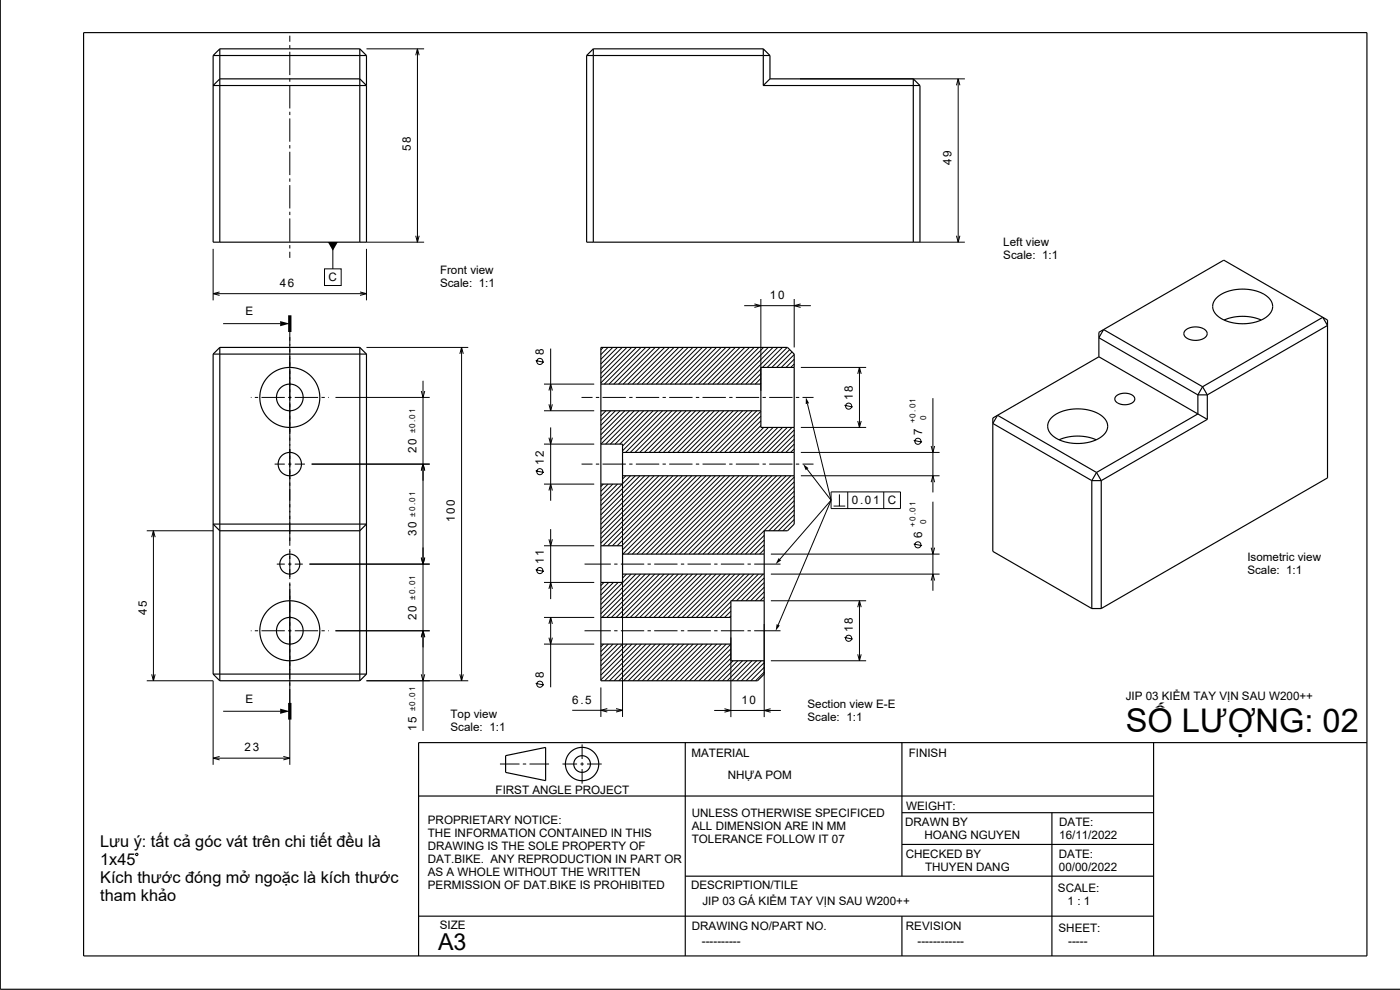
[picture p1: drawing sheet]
<svg xmlns="http://www.w3.org/2000/svg" width="420mm" height="297mm" viewBox="0 0 420 297" stroke-linecap="round" stroke-linejoin="round" font-family="sans-serif">
<g fill="none" stroke="#000" stroke-width=".3">
<path d="M86.9 10.7v1.8M86.9 13.5v1M86.9 15.5v7M109.9 14.7h17.3M124.7 16.6l.5-1.9 .6 1.9M125.2 14.7v58M86.9 23.5v1M86.9 25.5v7M86.9 33.5v1M86.9 35.5v7M240 23.7h49.5M286.9 25.6l.6-1.9 .5 1.9"/>
<path d="M287.5 23.7v49M86.9 43.5v1M86.9 45.5v7M86.9 53.5v1M86.9 55.5v7M63.9 74.7v15.4M86.9 63.5v1M86.9 65.5v7M86.9 73.5v1M86.9 75.5v1.9M99.9 72.6v8.1M109.9 72.7h17.3"/>
<path d="M109.9 74.7v15.4M124.7 70.7l.5 2 .6-2M276 72.7h13.5M286.9 70.7l.6 2 .5-2M63.9 88.1h46M65.9 87.6l-2 .5 2 .5M66.9 97.1h17.1M86.9 99.6v64.1M97.4 80.7h5v5h-5zM108 87.6l1.9 .5-1.9 .5M223.3 91.7h20M226.3 91.2l2 .5-2 .5"/>
<path d="M228.3 89.7v27.5M238.3 89.7v14.5M240.2 91.2l-1.9 .5 1.9 .5M75.2 119.2h.2M76.4 119.2h1M78.4 119.2h7M86.4 119.2h1M88.4 119.2h7M96.4 119.2h1M98.4 119.2h.2M100.6 119.2h28.3M109.9 104.2h30.6"/>
<path d="M126.4 117.3l.5 1.9 .5-1.9M126.9 114.2v105.1M138 106.2l.5-2 .5 2M138.5 104.2v100M160.7 108.2l2.5 .5M163.2 115.2h15.1M164.7 117.2l.5-2 .5 2M165.2 104.6v18.6M174.5 119.2h3.3M178.8 119.2h1M180.8 119.2h7M181 104.2l-.7 .8"/>
<path d="M182.4 104.2l-2.1 2.2M183.8 104.2l-3.5 3.6M185.2 104.2l-4.9 5M186.7 104.2l-6.4 6.4M188.1 104.2l-7.8 7.8M188.8 119.2h1M189.5 104.2l-9.2 9.2M190.8 119.2h7M190.9 104.2l-10.6 10.7M192.3 104.2l-11 11M193.7 104.2l-11 11M195.1 104.2l-11 11"/>
<path d="M196.6 104.2l-11 11M198 104.2l-11 11M198.8 119.2h1M199.4 104.2l-11 11M200.8 119.2h7M200.8 104.2l-11 11M202.2 104.2l-11 11M203.6 104.2l-11 11M205 104.2l-11 11M206.4 104.2l-11 11M207.9 104.2l-11 11M208.8 119.2h1"/>
<path d="M209.3 104.2l-11 11M210.7 104.2l-11 11M210.8 119.2h7M212.1 104.2l-11 11M213.5 104.2l-11 11M214.9 104.2l-11 11M216.3 104.2l-11 11M217.8 104.2l-11 11M218.8 119.2h1M219.2 104.2l-11 11M220.6 104.2l-11 11M220.8 119.2h7"/>
<path d="M222 104.2l-11 11M223.4 104.2l-11 11M224.8 104.2l-11 11M226.3 104.2l-11.1 11M227.7 104.2l-11 11M228.3 114.9l-.3 .3M228.3 113.5l-1.7 1.7M228.3 112.1l-3.2 3.1M228.3 110.7l-4.6 4.5M228.8 119.2h1M229.1 104.2l-11 11M230.5 104.2l-11 11"/>
<path d="M230.8 119.2h7M231.9 104.2l-11 11M233.3 104.2l-11 11M234.7 104.2l-6 6M236.1 104.2l-6 6M236.9 104.9l-5.3 5.3M237.6 105.6l-4.6 4.6M238.3 109.2l-1.1 1M238.3 107.8l-2.5 2.4M238.3 106.4l-3.9 3.8M238.8 119.2h1M240.3 110.2h19.5"/>
<path d="M240.8 119.2h3.3M257.3 112.2l.5-2 .6 2M257.8 110.2v18M279.9 119.4v28.3M82.4 139.2h3M86.4 139.2h1M88.4 139.2h3.1M93.5 139.2h35.4M163.2 133.2h15.1M163.2 123.2h15.1M164.7 131.3l.5 1.9 .5-1.9M164.7 121.3l.5 1.9 .5-1.9"/>
<path d="M165.2 128.2v22M174.5 139.2h3.3M178.8 139.2h1M180.4 123.2l-.1 .1M180.8 139.2h7M181.8 123.2l-1.5 1.6M183.2 123.2l-2.9 3M184.6 123.2l-4.3 4.4M186 123.2l-5.7 5.8M186.8 137.7v77.4M187.4 123.2l-7.1 7.2M188.8 139.2h1"/>
<path d="M188.9 123.2l-8.6 8.6M190.3 123.2l-10 10M190.8 139.2h7M191.7 123.2l-10 10M193.1 123.2l-10 10M194.5 123.2l-10 10M195.9 123.2l-10 10M197.4 123.2l-10.6 10.6M198.8 123.2l-12 12M198.8 139.2h1M200.2 123.2l-12.5 12.5M200.8 139.2h7"/>
<path d="M201.6 123.2l-12.5 12.5M203 123.2l-12.5 12.5M204.4 123.2l-12.5 12.5M205.8 123.2l-12.5 12.5M207.2 123.2l-12.5 12.5M208.7 123.2l-12.5 12.5M208.8 139.2h1M210.1 123.2l-12.5 12.5M210.8 139.2h7M211.5 123.2l-12.5 12.5M212.9 123.2l-12.5 12.5M214.3 123.2l-12.5 12.5"/>
<path d="M215.7 123.2l-12.5 12.5M217.1 123.2l-12.5 12.5M218.6 123.2l-12.5 12.5M218.8 139.2h1M220 123.2l-12.5 12.5M220.8 139.2h7M221.4 123.2l-12.5 12.5M222.8 123.2l-12.5 12.5M224.2 123.2l-12.5 12.5M225.6 123.2l-12.5 12.5M227 123.2l-12.5 12.5M228.3 127.7l-8.1 8"/>
<path d="M228.3 126.3l-9.5 9.4M228.3 124.8l-10.9 10.9M228.3 123.4l-12.3 12.3M228.8 139.2h1M229.1 128.2l-7.5 7.5M230.5 128.2l-7.5 7.5M230.8 139.2h7M231.9 128.2l-7.5 7.5M233.4 128.2l-7.5 7.5M234.8 128.2l-7.5 7.5M236.2 128.2l-7.5 7.5M237.6 128.2l-7.5 7.5"/>
<path d="M238.3 134.6l-1.1 1.1M238.3 133.2l-2.5 2.5M238.3 131.8l-4 3.9M238.3 130.4l-5.4 5.3M238.3 129l-6.8 6.7M238.8 139.2h1M240.3 135.7h41.6M240.3 128.2h19.5M240.8 139.2h3.3M242.2 121.1l7.1 29M253.3 121.6l2.5 .5M257.3 126.3l.5 1.9 .6-1.9"/>
<path d="M274.1 132.1l2.5 .5M279.4 133.8l.5 1.9 .5-1.9M44 159.2h19.9M46 159.2v45M126.4 141.2l.5-2 .5 2M160.7 141.3l2.5 .5M163.2 145.2h15.1M164.7 147.2l.5-2 .5 2M165.2 158.7v21M181 145.2l-.7 .8M182.4 145.2l-2.1 2.2M183.8 145.2l-3.5 3.6"/>
<path d="M185.3 145.2l-5 5M186.7 145.2l-6.4 6.4M187.7 142.7l-.9 1M189.2 142.7l-2.4 2.4M190.6 142.7l-10.3 10.3M192 142.7l-11.7 11.8M193.4 142.7l-13.1 13.2M194.8 142.7l-14.5 14.6M196.2 142.7l-15.9 16M197.6 142.7l-17.3 17.4M199.1 142.7l-18.8 18.8M200.5 142.7l-20.2 20.2"/>
<path d="M201.9 142.7l-21 21M203.3 142.7l-21 21M204.7 142.7l-21 21M206.1 142.7l-21 21M207.5 142.7l-21 21M209 142.7l-22.2 22.2M210.4 142.7l-23.5 23.5M211.8 142.7l-23.5 23.5M213.2 142.7l-23.5 23.5M214.6 142.7l-23.5 23.5M216 142.7l-23.5 23.5M217.4 142.7l-23.5 23.5"/>
<path d="M218.9 142.7l-23.5 23.5M220.3 142.7l-23.5 23.5M221.7 142.7l-23.5 23.5M223.1 142.7l-23.5 23.5M224.5 142.7l-23.5 23.5M225.9 142.7l-23.5 23.5M227.3 142.7l-23.5 23.5M228.8 142.7l-23.5 23.5M230.2 142.7l-23.5 23.5M231.6 142.7l-23.5 23.5M233 142.7l-23.5 23.5M234.4 142.7l-23.5 23.5"/>
<path d="M235.8 142.7l-23.5 23.5M237.2 142.7l-23.5 23.5M238.3 155.9l-3.4 3.3M238.3 153l-6.2 6.2M238.3 151.6l-7.7 7.6M238.3 148.8l-17.5 17.4M238.3 147.4l-18.9 18.8M238.3 144.5l-21.7 21.7M238.3 143.1l-23.1 23.1M238.3 154.4l-4.8 4.8M238.3 150.2l-16.1 16M238.3 146l-20.3 20.2"/>
<path d="M240.3 142.7h41.6M242.1 140.8l7.2 9.3M249.3 147.6h20.8v5h-20.8zM249.3 150.1l-15.3 17.7M249.3 150.1l-15.8 37.4M250.1 151.8h3.5M251.8 148.3v3.5M254.3 147.6v5M265.1 147.6v5M279.4 144.7l.5-2 .5 2M279.9 150.5v26.7M45.5 161.2l.5-2 .5 2"/>
<path d="M83 169.2h2.4M86.4 169.2h1M86.9 161.2v1.1M86.9 164.7v9M86.9 174.7v54.8M88.4 169.2h2.4M92.8 169.2h36.1M126.4 167.3l.5 1.9 .5-1.9M160.7 170.9l2.5 .5M163.2 174.7h15.1M163.2 163.7h15.1M164.7 161.8l.5 1.9 .5-1.9"/>
<path d="M164.7 176.7l.5-2 .5 2M175.4 169.2h7.9M181.2 174.7l-.9 1M182.6 174.7l-2.3 2.4M184 174.7l-3.7 3.8M184.3 169.2h1M185.4 174.7l-5.1 5.2M186.3 169.2h7M187.9 172.2l-1.1 1.2M189.4 172.2l-9.1 9.1M190.8 172.2l-10.5 10.5M192.2 172.2l-11.9 12"/>
<path d="M193.6 172.2l-13 13M194.3 169.2h1M195 172.2l-13 13M196.3 169.2h7M196.4 172.2l-13 13M197.8 172.2l-13 13M199.3 172.2l-13 13M200.7 172.2l-13 13M202.1 172.2l-13 13M203.5 172.2l-13 13M204.3 169.2h1M204.9 172.2l-13 13"/>
<path d="M206.3 169.2h7M206.3 172.2l-13 13M207.7 172.2l-13 13M209.2 172.2l-13 13M210.6 172.2l-13 13M212 172.2l-13 13M213.4 172.2l-13 13M214.3 169.2h1M214.8 172.2l-13 13M216.2 172.2l-13 13M216.3 169.2h7M217.6 172.2l-13 13"/>
<path d="M219.1 172.2l-13 13M220.5 172.2l-13 13M221.9 172.2l-13 13M223.3 172.2l-13 13M224.3 169.2h1M224.7 172.2l-13 13M226.1 172.2l-13 13M226.3 169.2h7.9M227.5 172.2l-8 8M229 172.2l-8 8M229.3 179l-1.3 1.2M229.3 177.6l-2.7 2.6"/>
<path d="M229.3 174.8l-5.5 5.4M229.3 173.3l-6.9 6.9M229.3 164.9l-1.4 1.3M229.3 162l-4.2 4.2M229.3 160.6l-5.7 5.6M229.3 163.4l-2.8 2.8M229.3 176.2l-4.1 4M231.3 172.2h50.6M231.3 166.2h50.6M274.1 163.2l2.5 .5M279.4 164.3l.5 1.9 .5-1.9M279.4 174.2l.5-2 .5 2"/>
<path d="M75.2 189.2h.2M76.4 189.2h1M78.4 189.2h7M86.4 189.2h1M88.4 189.2h7M96.4 189.2h1M98.4 189.2h.2M100.6 189.2h28.3M126.4 191.2l.5-2 .5 2M163.2 193.2h15.1M163.2 185.2h15.1M164.7 187.2l.5-2 .5 2"/>
<path d="M164.7 191.3l.5 1.9 .5-1.9M165.2 185.2v21M175.4 189.2h7.9M181.1 193.2l-.8 .9M182.5 193.2l-2.2 2.3M183.9 193.2l-3.6 3.7M184.3 189.2h1M185.3 193.2l-5 5.1M186.3 189.2h7M186.7 193.2l-6.4 6.5M188.2 193.2l-7.9 7.9M189.6 193.2l-9.3 9.3"/>
<path d="M191 193.2l-10.7 10.8M192.4 193.2l-11 11M193.8 193.2l-11 11M194.3 189.2h1M195.2 193.2l-11 11M196.3 189.2h7M196.6 193.2l-11 11M198.1 193.2l-11 11M199.5 193.2l-11 11M200.9 193.2l-11 11M202.3 193.2l-11 11M203.7 193.2l-11 11"/>
<path d="M204.3 189.2h1M205.1 193.2l-11 11M206.3 189.2h7M206.5 193.2l-11 11M208 193.2l-11 11M209.4 193.2l-11 11M210.8 193.2l-11 11M212.2 193.2l-11 11M213.6 193.2l-11 11M214.3 189.2h1M215 193.2l-11 11M216.3 189.2h7"/>
<path d="M216.4 193.2l-11 11M217.9 193.2l-11 11M219.3 197.5l-6.8 6.7M219.3 196.1l-8.2 8.1M219.3 194.7l-9.6 9.5M219.3 193.2l-11 11M219.3 184.8l-.5 .4M219.3 183.3l-1.9 1.9M219.3 181.9l-3.3 3.3M219.3 180.5l-4.8 4.7M219.3 191.2v23.9M219.9 198.2l-6 6"/>
<path d="M221.3 198.2l-6 6M222.8 198.2l-6 6M224.2 198.2l-6 6M224.3 189.2h1M225.6 198.2l-6 6M226.3 189.2h7.9M227 198.2l-6 6M228.4 198.2l-6 6M229.3 198.8l-5.5 5.4M229.3 187.2v27.9M231.3 198.2h28.5M231.3 180.2h28.5"/>
<path d="M253.3 191.2l2.5 .5M257.3 182.2l.5-2 .6 2M257.3 196.3l.5 1.9 .6-1.9M257.8 180.2v18M44 204.2h19.9v25.3M45.5 202.3l.5 1.9 .5-1.9M66.9 213.4h17.1M109.9 204.2h30.6M126.4 202.3l.5 1.9 .5-1.9M138 202.3l.5 1.9 .5-1.9M160.7 205l2.5 .5M171.7 213.1h15.1"/>
<path d="M180.3 206.2v8.9M182.2 212.6l-1.9 .5 1.9 .5M184.8 212.6l2 .5-2 .5M214.3 213.1h20M217.3 212.6l2 .5-2 .6M229.3 201.6l-2.6 2.6M229.3 200.2l-4.1 4M231.2 212.6l-1.9 .5 1.9 .6M63.9 227.4h23M65.9 226.9l-2 .5 2 .6M85 226.9l1.9 .5-1.9 .6M150 229.2h5.9"/>
<path d="M156.9 229.2h1M158.9 229.2h5.8M168.7 229.2h4.4M174.1 229.2h1M174.6 223.3v4.4M174.6 228.7v1M174.6 230.7v4.4M176.1 229.2h4.4M40.7 256.2l.4-.2 .3 .5-.5 .2z"/>
<circle cx="161.9" cy="108.4" r=".91"/>
<circle cx="254.6" cy="121.8" r=".91"/>
<circle cx="275.4" cy="132.4" r=".91"/>
<circle cx="161.9" cy="141.5" r=".91"/>
<circle cx="161.9" cy="171.2" r=".91"/>
<circle cx="275.4" cy="163.5" r=".91"/>
<circle cx="254.6" cy="191.5" r=".91"/>
<circle cx="161.9" cy="205.3" r=".91"/>
</g>
<g fill="none" stroke="#000" stroke-width=".35">
<path d="M.1 0v296.8h419.9M25.1 9.8h385v277h-385zM63.9 16.7v56h46v-56M63.9 16.7h46M65.9 14.7v58M65.9 14.7h42M65.9 14.7l-2 2M107.9 14.7v58M107.9 14.7l2 2M176 16.7v56h100v-47M176 16.7h55M178 14.7h51"/>
<path d="M178 14.7l-2 2M178 14.7v58M229 14.7v11M229 14.7l2 2M231 16.7v7M65.9 23.7h42l2 2h-46zM229 25.7h47M231 23.7h43M231 23.7l-2 2M274 23.7v49M274 23.7l2 2M331.1 98.9l36-20.9 31.2 18v47.4l-67.9 39.2"/>
<path d="M331.1 98.9l29.7 17.1M331.1 98.9l-1.4 .8v7.3M331.1 98.9l-1.4 2.4 29.7 17.2M355.6 99.1a4.7 4.7 0 0 1 6.5 .6 2.1 2.1 0 0 1-2.2 2.3 3.9 3.9 0 0 1-4.7-1.8zM365 89.3l1.9-1.3 2.8-.9 2.9-.4 3 .3 2.8 .9 2 1.3 1.2 1.6 .1 1.7-.4 1.1-.9 1.1-1 .8-1.8 .8-3.7 .8-3.9-.2-3.4-1.2-1.4-1-.8-.9-.5-1.1-.1-1.2 .4-1.1zM367.2 96l2.7-.8 2.9-.3 3 .3 2.6 .8M63.9 106.2v96M63.9 106.2h46M65.9 104.2v100M65.9 104.2h42M65.9 104.2l-2 2M107.9 104.2v100"/>
<path d="M107.9 104.2l2 2M109.9 106.2v96M180.3 104.2h56l2 2v51l-2 2h-7v43l-2 2h-47zM180.3 115.2h48M238.3 110.2h-10v18h10M329.7 107l-31.9 18.4v40l29.7 17.2M329.7 107l32.5 18.8M334.9 118.8a4 4 0 0 1 5.5 .6 2.14 2.14 0 0 1-2.6 2 2.7 2.7 0 0 1-3.3-1.8zM359.4 118.5h2.8M359.4 118.5v5.7l-30.4 17.5M360.8 116l36-20.8 1.5 2.4-36.1 20.9M360.8 116l1.4 2.5"/>
<path d="M360.8 116l-1.4 2.5M362.2 118.5v7.3M180.3 123.2h48M180.3 133.2h6.5v12h-6.5M186.8 135.7h51.5M315.5 125.3l1.9-1.4 2.6-.9 2.9-.3 3.2 .2 2.6 .8 2.1 1.3 1.3 1.7 .1 1.7-.4 1.2-.7 .9-1.2 .9-1.5 .8-3.7 .8-4-.2-3.4-1.1-1.4-.9-.9-1-.6-1.1-.1-1.1 .3-1.1zM317.7 131.9l2.7-.8 2.9-.3 3 .3 2.6 .8M362.2 125.8l-31.8 18.4M63.9 157.2h46l-2 2h-42zM186.8 142.7h51.5M327.5 144.2v38.4M327.5 144.2h2.9"/>
<path d="M329 141.7l-29.7-17.1-1.5 2.4 29.7 17.2M329 141.7l1.4 2.5M329 141.7l-1.5 2.5M330.4 144.2v38.4M180.3 163.7h6.5v11h-6.5M186.8 172.2h42.5M186.8 166.2h42.5M180.3 185.2h39M180.3 193.2h39M229.3 180.2h-10v18h10M327.5 182.6h2.9M63.9 202.2h46"/>
<path d="M63.9 202.2l2 2M65.9 204.2h42M109.9 202.2l-2 2M125.6 238.8h220.5M151.7 226.7l12-2.5v10l-12-2.5zM205.6 222.8v64M270.6 222.8v40.1M346.1 222.8v64M410.1 222.8h-284.5v64M270.6 243.8h75.5M270.6 253.3h75.5M315.6 243.8v43"/>
<path d="M125.6 274.8h220.5M205.6 262.9h140.5M270.6 274.8v12"/>
<circle cx="86.9" cy="119.2" r="4"/>
<circle cx="86.9" cy="119.2" r="9"/>
<circle cx="86.9" cy="139.2" r="3.5"/>
<circle cx="86.9" cy="169.2" r="3"/>
<circle cx="86.9" cy="189.2" r="4"/>
<circle cx="86.9" cy="189.2" r="9"/>
<circle cx="174.6" cy="229.2" r="2.5"/>
<circle cx="174.6" cy="229.2" r="5"/>
</g>
<path d="M86.9 94.6v5M86.9 210.9v5" fill="none" stroke="#000" stroke-width="1" stroke-linecap="butt"/>
<g fill="#000">
<path d="M98.4 72.6h3l-1.5 2.6z" fill-rule="evenodd"/>
<path d="M84 96.3l2.9 .8-2.9 .8z" fill-rule="evenodd"/>
<path d="M241.8 119.2l.9 1.8-1 .2z" fill-rule="evenodd"/>
<path d="M241 139.2l1.5 1.2-.8 .7z" fill-rule="evenodd"/>
<path d="M233.6 167.4l.8 .7-1.7 1.1z" fill-rule="evenodd"/>
<path d="M233 187.2l.9 .5-1.2 1.5z" fill-rule="evenodd"/>
<path d="M84 212.6l2.9 .8-2.9 .8z" fill-rule="evenodd"/>
</g>
<text font-size="9.8" x="337.7" y="219.6">SỐ LƯỢNG: 02</text>
<text font-size="7" x="131.4" y="284.9">A3</text>
<g font-size="4.9">
<text x="30.1" y="254">Lưu ý: tất cả góc vát trên chi tiết đều là</text>
<text x="30.1" y="259.5">1x45</text>
<text x="30.1" y="264.9">Kích thước đóng mở ngoặc là kích thước</text>
<text x="30.1" y="270.4">tham khảo</text>
</g>
<g font-size="3.5">
<text x="123.2" y="45.4" transform="rotate(-90 123.2 45.4)">58</text>
<text x="285.5" y="49.5" transform="rotate(-90 285.5 49.5)">49</text>
<text x="301" y="73.8">Left view</text>
<text x="301" y="77.7">Scale: 1:1</text>
<text x="132" y="82.3">Front view</text>
<text x="83.9" y="86.1">46</text>
<text x="98.6" y="84.4">C</text>
<text x="132" y="86.2">Scale: 1:1</text>
<text x="231" y="89.7">10</text>
<text x="73.6" y="94.5">E</text>
<text x="163.2" y="106.5" transform="rotate(-90 163.2 106.5)">8</text>
<text x="255.8" y="119.9" transform="rotate(-90 255.8 119.9)">18</text>
<text x="276.6" y="130.5" transform="rotate(-90 276.6 130.5)">7</text>
<text x="124.9" y="135.9" transform="rotate(-90 124.9 135.9)">20</text>
<text x="163.2" y="139.6" transform="rotate(-90 163.2 139.6)">12</text>
<text x="255.6" y="151.3">0.01</text>
<text x="266.4" y="151.3">C</text>
<text x="124.9" y="160.9" transform="rotate(-90 124.9 160.9)">30</text>
<text x="136.5" y="156.6" transform="rotate(-90 136.5 156.6)">100</text>
<text x="276.6" y="161.5" transform="rotate(-90 276.6 161.5)">6</text>
<text x="163.2" y="169.3" transform="rotate(-90 163.2 169.3)">11</text>
<text x="374.2" y="168.4">Isometric view</text>
<text x="374.2" y="172.3">Scale: 1:1</text>
<text x="44" y="184.5" transform="rotate(-90 44 184.5)">45</text>
<text x="124.9" y="185.9" transform="rotate(-90 124.9 185.9)">20</text>
<text x="255.8" y="189.6" transform="rotate(-90 255.8 189.6)">18</text>
<text x="163.2" y="203.4" transform="rotate(-90 163.2 203.4)">8</text>
<text x="337.7" y="210">JIP 03 KIỂM TAY VỊN SAU W200++</text>
<text x="73.6" y="210.8">E</text>
<text x="135.2" y="215.3">Top view</text>
<text x="171.7" y="211.1">6.5</text>
<text x="222.4" y="211.1">10</text>
<text x="242.3" y="212.4">Section view E-E</text>
<text x="124.9" y="219.3" transform="rotate(-90 124.9 219.3)">15</text>
<text x="135.2" y="219.2">Scale: 1:1</text>
<text x="242.3" y="216.3">Scale: 1:1</text>
<text x="73.4" y="225.4">23</text>
<text x="207.5" y="227.2">MATERIAL</text>
<text x="272.6" y="227.1">FINISH</text>
<text x="218.3" y="233.7">NHỰA POM</text>
<text x="148.7" y="238.2">FIRST ANGLE PROJECT</text>
<text x="207.5" y="245.1">UNLESS OTHERWISE SPECIFICED</text>
<text x="271.8" y="243">WEIGHT:</text>
<text x="128.4" y="247.3">PROPRIETARY NOTICE:</text>
<text x="128.4" y="251.2">THE INFORMATION CONTAINED IN THIS</text>
<text x="207.5" y="249">ALL DIMENSION ARE IN MM</text>
<text x="271.6" y="247.8">DRAWN BY</text>
<text x="277.4" y="251.7">HOANG NGUYEN</text>
<text x="317.8" y="247.7">DATE:</text>
<text x="317.8" y="251.7">16/11/2022</text>
<text x="128.4" y="255.1">DRAWING IS THE SOLE PROPERTY OF</text>
<text x="207.5" y="252.9">TOLERANCE FOLLOW IT 07</text>
<text x="271.7" y="257.4">CHECKED BY</text>
<text x="317.7" y="257.3">DATE:</text>
<text x="128.4" y="259">DAT.BIKE. ANY REPRODUCTION IN PART OR</text>
<text x="128.4" y="262.9">AS A WHOLE WITHOUT THE WRITTEN</text>
<text x="277.5" y="261.3">THUYEN DANG</text>
<text x="317.7" y="261.2">00/00/2022</text>
<text x="128.4" y="266.8">PERMISSION OF DAT.BIKE IS PROHIBITED</text>
<text x="207.3" y="266.7">DESCRIPTION/TILE</text>
<text x="317.4" y="267.6">SCALE:</text>
<text x="210.7" y="271.5">JIP 03 GÁ KIỂM TAY VỊN SAU W200++</text>
<text x="320.3" y="271.5">1 : 1</text>
<text x="132" y="278.6">SIZE</text>
<text x="207.6" y="278.9">DRAWING NO/PART NO.</text>
<text x="271.8" y="278.9">REVISION</text>
<text x="317.6" y="279.5">SHEET:</text>
<text x="210.6" y="283.6">----------</text>
<text x="275.3" y="283.6">------------</text>
<text x="320.5" y="283.4">-----</text>
</g>
<g font-size="2.4">
<text x="277.9" y="126" transform="rotate(-90 277.9 126)">0</text>
<text x="124.5" y="130" transform="rotate(-90 124.5 130)">±0.01</text>
<text x="274.6" y="127" transform="rotate(-90 274.6 127)">+0.01</text>
<text x="124.5" y="155" transform="rotate(-90 124.5 155)">±0.01</text>
<text x="274.6" y="158.1" transform="rotate(-90 274.6 158.1)">+0.01</text>
<text x="277.9" y="157.1" transform="rotate(-90 277.9 157.1)">0</text>
<text x="124.5" y="180" transform="rotate(-90 124.5 180)">±0.01</text>
<text x="124.5" y="213.4" transform="rotate(-90 124.5 213.4)">±0.01</text>
</g>
</svg>
